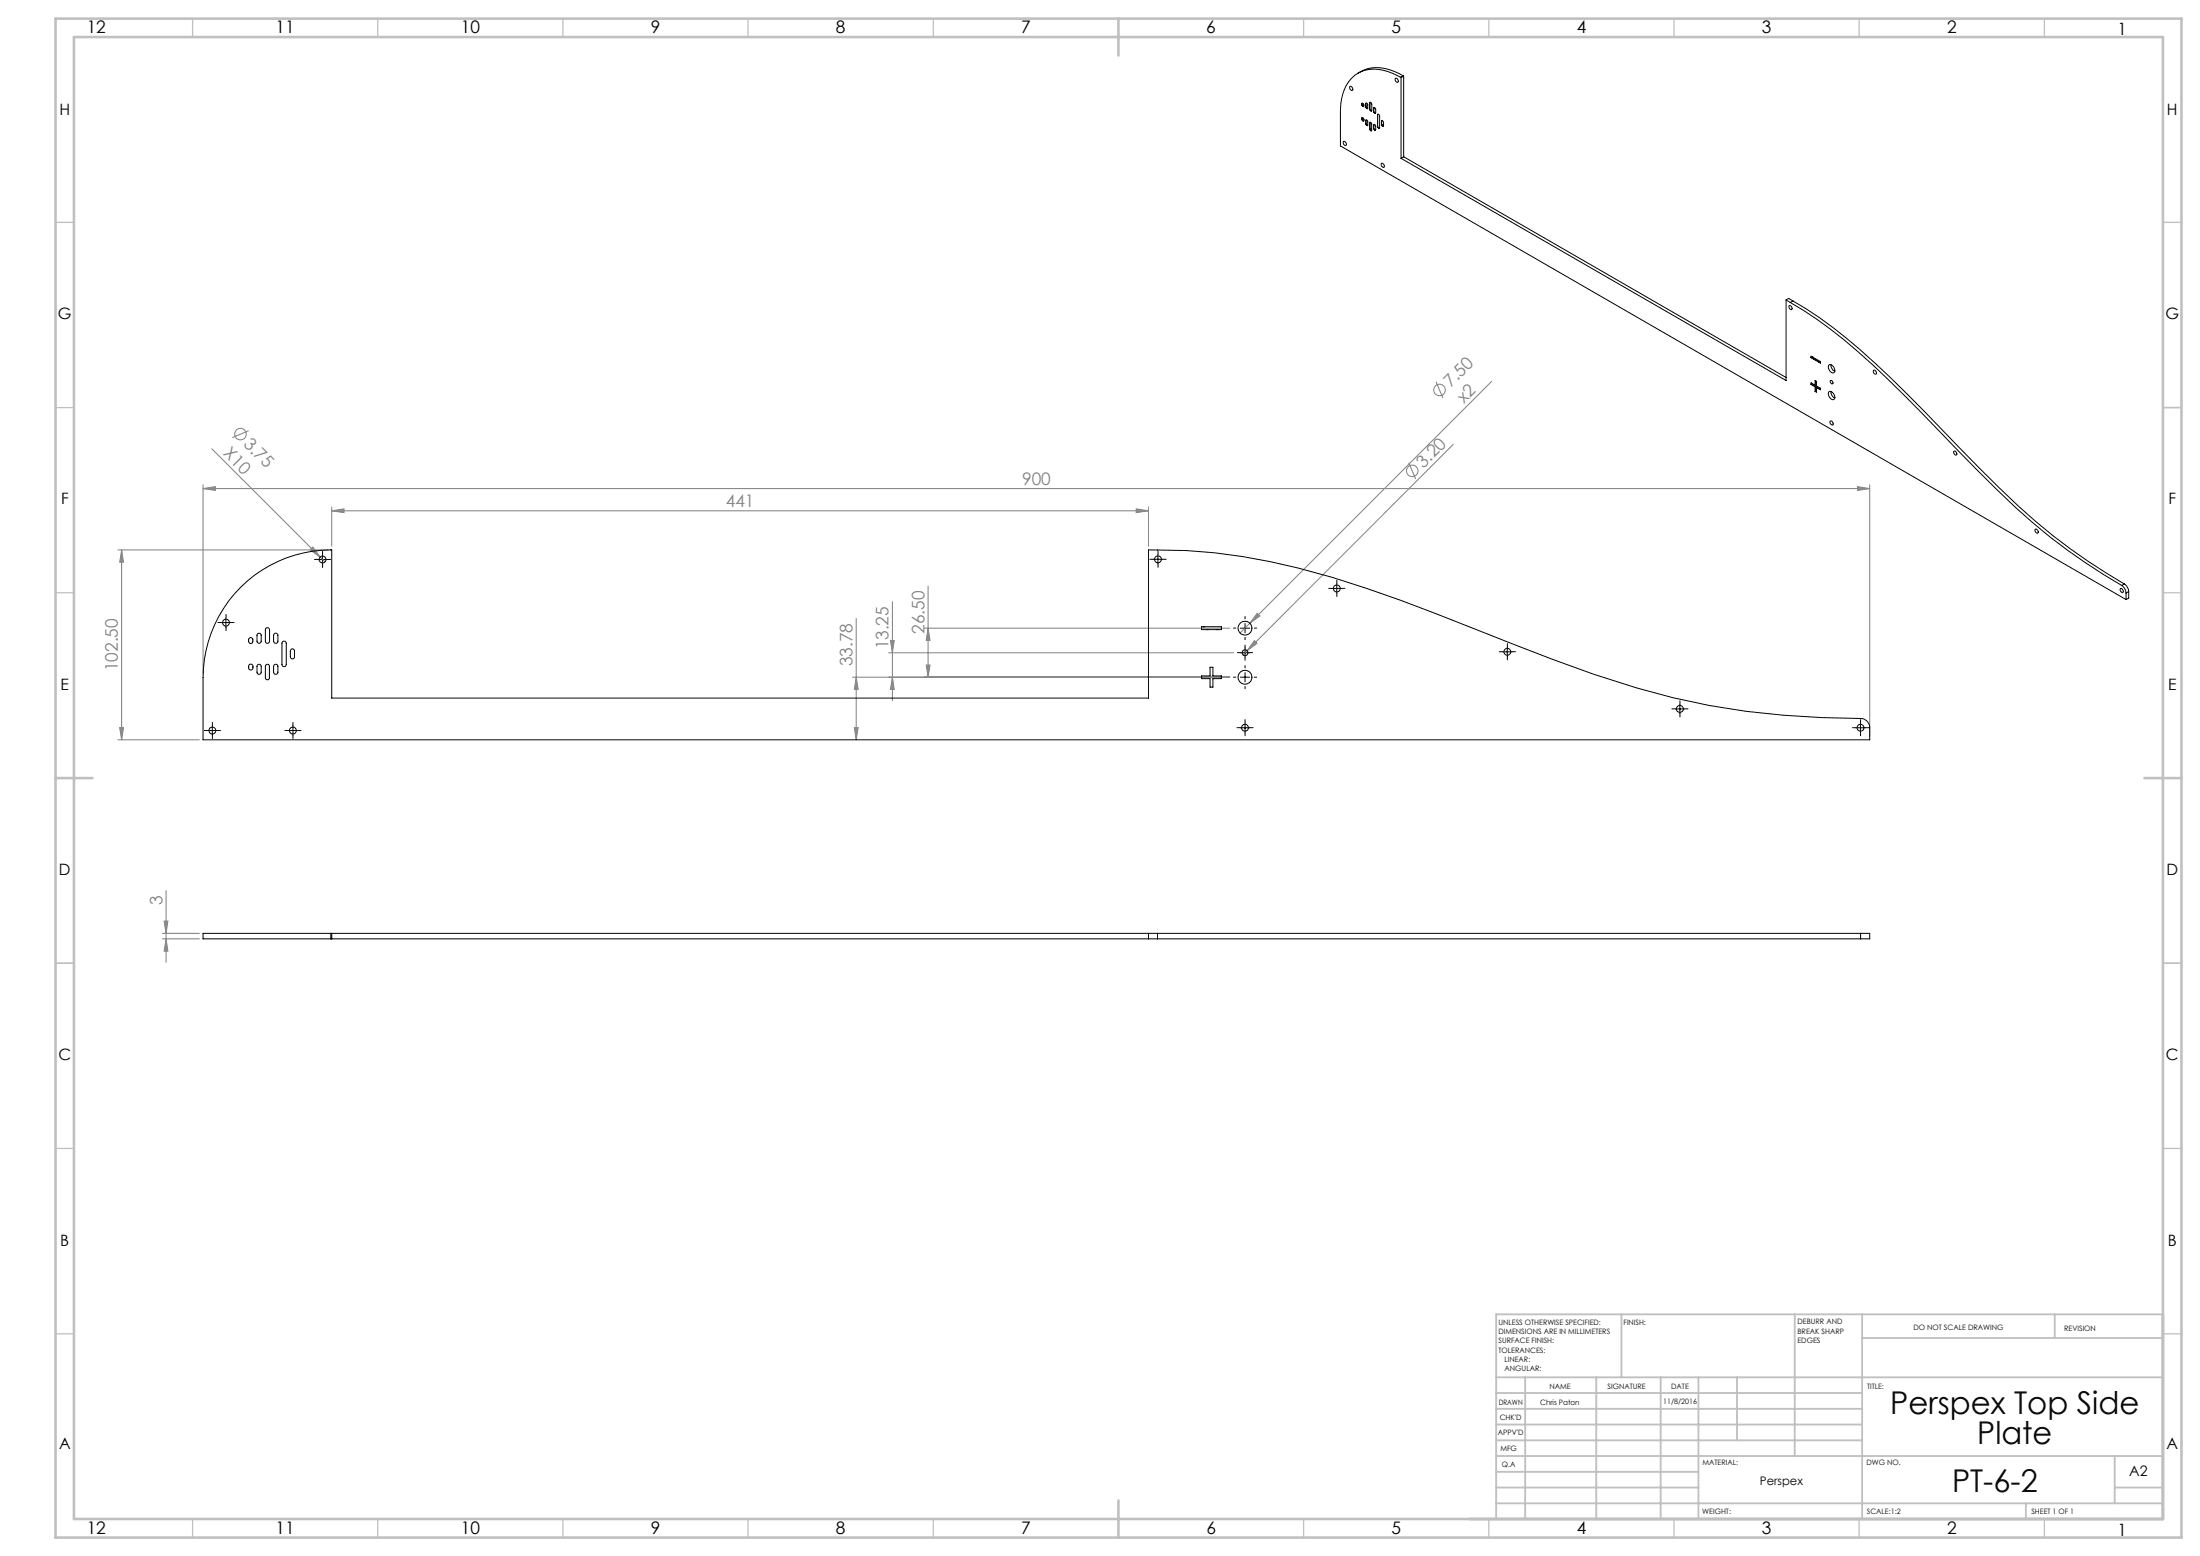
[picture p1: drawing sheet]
<svg xmlns="http://www.w3.org/2000/svg" width="594mm" height="420mm" viewBox="0 0 594 420" stroke-linecap="round" stroke-linejoin="round" font-family="sans-serif">
<g fill="none" stroke="#808080" stroke-width=".27">
<path d="M67.1 116.3l-4.4 1.8M387.7 103.1l1.9 4.4M392.4 119.9l-56.8 56.9M402.8 102.9l-68 68M54.8 131.9l3.3-.5v1zM54.8 130.9v51M54.8 131.9h450M57.2 121.1l30.5 30.6M89.6 137.9l3.3-.5v1zM89.6 136.9v10.5M89.6 137.9h220.5M306.8 137.4l3.3 .5-3.3 .5z"/>
<path d="M310.1 136.9v10.5M380.4 124.9l1.8 4.4M501.5 131.4l3.3 .5-3.3 .5zM504.8 130.9v67.8M31.8 148.4h56.8M32.8 148.4l.5 3.3h-1zM32.8 148.4v51.3M83.7 148.4l.8-.7 1.9 2.7zM250.6 158.2v24.6M231.2 167v32.7M239.9 176.2h93.2M240.4 172.9h1l-.5 3.3z"/>
<path d="M240.9 162.4v26.7M249.6 169.6h82.4M250.1 179.5h1l-.5 3.3zM250.6 169.6l.5 3.2h-1zM338.7 172.9l.7 .8-2.7 1.9zM339.4 165.5l.8 .7-2.7 2zM31.8 199.7h22M32.3 196.4h1l-.5 3.3zM230.2 182.8h101.8M230.7 196.4h1l-.5 3.3zM231.2 182.8l.5 3.3h-1zM240.9 182.8l.5 3.3h-1z"/>
<path d="M43.8 251.9h10M43.8 253.4h10M44.3 248.6h1l-.5 3.3zM44.8 253.4l.5 3.3h-1zM44.8 240.4v19.4"/>
<circle cx="64.9" cy="117.2" r="1.56"/>
<circle cx="388.7" cy="105.3" r="1.57"/>
<circle cx="381.3" cy="127.1" r="1.56"/>
</g>
<g fill="none" stroke="#000" stroke-width=".27" stroke-dasharray="15.2 1.3 1.3 1.3">
<path d="M85.8 151h-.9M87.1 149.8v-1M87.1 152.3v.9M88.3 151h1M311.4 151h-.9M312.7 149.7v-.9M312.7 152.2v.9M313.9 151h1M359.7 158.8h-.9M361 157.6v-1M362.2 158.8h.9M59.8 168h-1"/>
<path d="M61 166.8v-1M61 169.3v.9M62.3 168h.9M333.7 169.5h-.7M334.9 176.2h-.8M336.2 167v-.6M336.2 172v.7M336.2 174.9v-.8M336.2 177.4v.8M337.4 176.2h.8M338.7 169.5h.6M361 160.1v.9"/>
<path d="M405.7 175.9h-.9M407 174.7v-1M407 177.2v.9M408.2 175.9h1M56.1 197.2h-.9M57.3 195.9v-.9M57.3 198.4v1M58.6 197.2h.9M77.8 197.2h-.9M79.1 195.9v-.9M79.1 198.4v1M80.3 197.2h1"/>
<path d="M333.7 182.8h-.7M334.9 196.4h-.9M336.2 180.3v-.6M336.2 185.3v.6M336.2 195.2v-1M336.2 197.7v.9M337.4 196.4h1M338.7 182.8h.6M452.3 191.3h-.9M453.6 190.1v-1M453.6 192.6v.9M454.8 191.3h1"/>
<path d="M501.1 196.4h-.9M502.3 195.2v-1M502.3 197.7v.9M503.6 196.4h.9"/>
</g>
<g fill="none" stroke="#000" stroke-width=".27">
<path d="M85.8 151h2.5M87.1 149.8v2.5M311.4 151h2.5M312.6 149.7v2.5M359.7 158.8h2.5M360.9 157.6v2.5M59.8 168h2.5M61 166.8v2.5M334.9 169.6h2.5M334.9 176.2h2.5M336.2 168.3v2.5M336.2 174.9v2.5"/>
<path d="M405.7 175.9h2.5M407 174.7v2.5M56.1 197.2h2.5M57.3 196v2.5M77.8 197.2h2.5M79.1 196v2.5M334.9 182.8h2.5M334.9 196.4h2.5M336.2 181.6v2.5M336.2 195.2v2.5M452.3 191.4h2.5M453.6 190.1v2.5"/>
<path d="M501.1 196.4h2.5M502.3 195.2v2.5"/>
</g>
<g fill="none" stroke="#c0c0c0" stroke-width=".35">
<path d="M52 5v5M102 5v5M152 5v5M202 5v5M252 5v5M352 5v5M402 5v5M452 5v5M502 5v5M552 5v5M15 60h5M584 60h5"/>
<path d="M15 110h5M584 110h5M15 160h5M584 160h5M15 260h5M584 260h5M15 310h5M584 310h5M15 360h5M584 360h5M52 410v5M102 410v5"/>
<path d="M152 410v5M202 410v5M252 410v5M352 410v5M402 410v5M452 410v5M502 410v5M552 410v5"/>
</g>
<g fill="none" stroke="#c0c0c0" stroke-width=".5">
<path d="M437.8 354.8v17M484.6 354.8v38.2M502.8 354.8v55.2M554.8 354.8v6.4M584 354.8h-180v55.2M404 371.8h180M404 376h98.8M411.8 371.8v38.2M431 371.8v38.2M448.4 371.8v38.2M458.6 371.8v38.2M469 371.8v17"/>
<path d="M502.8 361.2h81.2M404 388.8h98.8M404 384.5h98.8M404 380.3h98.8M404 397.3h54.6M404 393h180M571 393v12.8M404 405.8h180M404 401.5h54.6M547 405.8v4.2M571 401.5h13"/>
</g>
<path d="M15 5h574v410h-574zM20 10h564v400h-564zM302 5v10M15 210h10M579 210h10M302 405v10" fill="none" stroke="#c0c0c0" stroke-width=".7"/>
<g fill="#808080">
<path d="M83.7 148.4l.8-.7 1.9 2.7z"/>
<path d="M306.8 137.4l3.3 .5-3.3 .5zM89.6 137.9l3.3-.5v1z"/>
<path d="M54.8 131.9l3.3-.5v1zM501.5 131.4l3.3 .5-3.3 .5z"/>
<path d="M339.4 165.5l-1.9 2.7 2.7-2zM338.7 172.9l-2 2.7 2.7-1.9z"/>
<path d="M32.3 196.4h1l-.5 3.3zM32.8 148.4l.5 3.3h-1zM250.1 179.5h1l-.5 3.3zM250.6 169.6l.5 3.2h-1zM240.9 182.8l.5 3.3h-1zM240.4 172.9h1l-.5 3.3zM230.7 196.4h1l-.5 3.3zM231.2 182.8l.5 3.3h-1z"/>
<path d="M44.3 248.6h1l-.5 3.3zM44.8 253.4l.5 3.3h-1z"/>
</g>
<g fill="none" stroke="#000" stroke-width=".27">
<path d="M366.7 19.7a10 10 0 0 1 9.9-.4l2.3 1.2M362.8 38.2a.66 .66 0 0 1 .6 .3 .66 .66 0 0 1-.1 .8l-.5-.4zM364.5 23.3a.65 .65 0 0 1 .6 .4 .65 .65 0 0 1-.1 .7l-.5-.4zM367.7 28v-.1a.43 .43 0 0 1 .5 .3 .43 .43 0 0 1-.2 .5l-.3-.4M367.7 31.9v-.1a.43 .43 0 0 1 .5 .3 .43 .43 0 0 1-.2 .5l-.3-.4M367.7 28v.3M367.7 31.9v.3M367.7 28h.1M367.7 28.3h.1M367.7 32.2h.1M367.7 28.3l.5 .5M367.7 32.2l.5 .4"/>
<path d="M367.7 31.9h.1M367.8 27.9l-.1 .1M367.8 31.7l-.1 .2M368.8 28l.1-.2 .4 .4v1.1h-.3l-.2-.4M368.8 32.5l.2-.1 .3 .3v1.1h-.4l-.1-.4M368.8 28v.9M368.8 32.5v.9M368.8 28h.1M368.8 32.5h.1M368.8 33.4h.1M368.8 28.8l.4 .5M368.8 33.4l.5 .5"/>
<path d="M368.8 28v.8M368.8 28.8v.1M368.9 27.8l-.1 .2M368.9 32.4l-.1 .1M369.8 27.8l.3-.2 .3 .5-.1 1.8h-.3l-.2-.4M369.8 27.8v1.7M369.8 27.8h.1M369.8 29.5h.1M369.9 33.2l.2-.2 .2 .4v1.9l-.3-.1-.1-.4M369.9 29.5l.4 .5M369.9 34.8l.4 .5M369.9 34.8h.1"/>
<path d="M369.9 27.6v.2M369.9 33v1.8M370.9 29.2l.2-.2 .3 .4v1.1l-.2 .1-.3-.5M370.9 33.8l.3-.2 .2 .4v1.1l-.3-.1-.2-.3M370.9 29.2v.9M370.9 33.8v.9M370.9 30.1h.1M370.9 33.8h.1M370.9 30.1l.1 .3 .4 .2M370.9 34.6l.1 .3 .4 .2M370.9 29.2h.1M370.9 33.8v.8"/>
<path d="M370.9 34.6v.1M371 29.1l-.1 .1M371 33.6l-.1 .2M371.9 31l.3-.1 .3 .4v3.1a.33 .33 0 0 1-.4 .1 .33 .33 0 0 1-.2-.4M371.9 31v3.1M371.9 31h.1M371.9 34.1h.1M372 34.1l.4 .5M372 31v3.1M372 30.8v.2M373 32.8l.3-.2 .3 .4-.1 1.1-.3-.1-.2-.4M373 33.6l.5 .5"/>
<path d="M373 33.6h.1M373 32.7v.9M373.1 32.6l-.1 .1M376.8 21.1a.66 .66 0 0 1 .6 .4 .66 .66 0 0 1-.1 .7l-.6-.6zM378.2 20.9a11.8 11.8 0 0 0-11.5-1.2 10.7 10.7 0 0 0-4.7 9.2l-.1 10.5 212.1 122.4M378.2 20.9h.1M378.3 20.9v21.8M378.9 20.5l-.7 .4M378.9 20.5h.1M379 20.5l-.7 .4M379 20.5v21.8M373 44.1a.65 .65 0 0 1 .7 .4 .65 .65 0 0 1-.2 .7l-.5-.4-.1-.4z"/>
<path d="M378.3 42.7l103.9 60v-21.8M379 42.3l-.7 .4M379 42.3l103.2 59.6M482.2 80.9l1.2 .8M482.2 80.9l.8-.3 1.1 .6M483 82.6a.58 .58 0 0 1 .8 .2 .58 .58 0 0 1-.2 .8l-.5-.4zM483.4 81.7a129.7 129.7 0 0 1 26.6 20.9l12.9 13a322.3 322.3 0 0 0 30.7 29.4 171.3 171.3 0 0 0 19.3 13M484.1 81.2a129.7 129.7 0 0 1 26.6 21l12.9 13a322.3 322.3 0 0 0 30.7 29.4 165.5 165.5 0 0 0 19.3 13M484.1 81.2l-.7 .5M489 96.5l.7 .5M489.1 96.2v.3M489.1 96.5l.7 .4"/>
<path d="M489.1 96.5h-.1M489.2 96.3h.1M489.2 96.3l2.3 1.3v.4l-.5-.3M489.2 96.3l-.2-.2v.4M489.7 97h.1M489.7 97l1.3 .7M489.8 96.9l1.3 .7M489.8 96.9l-.1 .1M491 97.7h.1M491.1 97.6h.1M491.1 97.6l.4 .3M491.1 97.6l-.1 .1"/>
<path d="M493.8 98.5a1.34 1.34 0 0 1 1.4 .7 1.34 1.34 0 0 1-.1 1.5 1.53 1.53 0 0 1-1.3-2.2zM494.3 98.4l.4 1.2 .7 .6M505.9 99.9a.63 .63 0 0 1 .6 .4 .63 .63 0 0 1-.1 .7l-.5-.4zM489 103.8v-.5l1.1 .7M489 103.8l1.1 .6M489.1 103.4v.3M489.1 103.7l1.1 .6M489.1 103.7l-.1 .1M490.1 104v-1.3l.3 .2v1.3l1.1 .6v.4l-1.1-.6M490.1 104.4v1.2M490.2 102.8l-.1 1.2M490.2 104.3v1.3"/>
<path d="M490.2 105.6l.2 .1M490.2 104.3l-.1 .1M490.2 105.6h-.1M490.4 104.6v1.3l-.3-.3M490.4 104.6l1.1 .5M493.8 105.7a1.32 1.32 0 0 1 1.4 .7 1.32 1.32 0 0 1-.1 1.5 1.52 1.52 0 0 1-1.3-2.2zM494.2 113.6a.63 .63 0 0 1 .6 .4 .63 .63 0 0 1-.1 .7l-.6-.6zM494.2 102.7a.56 .56 0 0 1 .6 .3 .56 .56 0 0 1-.1 .6l-.5-.3zM494.3 105.6l.4 1.3 .7 .5M527.5 121.9a.58 .58 0 0 1 .7 .2 .58 .58 0 0 1-.1 .8l-.5-.4zM64.9 158.6a34.4 34.4 0 0 1 24.7-10.2v40h220.5v-40a155.3 155.3 0 0 1 49.6 7.4 436.4 436.4 0 0 1 36.6 13.2 539 539 0 0 0 45.5 16.6 208.5 208.5 0 0 0 61 8.4l1.3 .7 .5 .8 .2 .9v3.3h-450v-16.8a34.6 34.6 0 0 1 10.1-24.3zM549.5 142.9a.58 .58 0 0 1 .7 .3 .58 .58 0 0 1-.1 .7l-.5-.4z"/>
<path d="M572.6 158.8a.66 .66 0 0 1 .6 .4 .66 .66 0 0 1-.2 .8l-.5-.6zM572.9 158a2.71 2.71 0 0 1 1.1 2.1M573.6 157.6a2.71 2.71 0 0 1 1.1 2.1M573.6 157.6l-.7 .4M574.7 159.7l-.7 .4M574.7 159.7v1.7l-.7 .4M67.3 179.4l.2-.1a.73 .73 0 0 1 .8 .8 .73 .73 0 0 1-1 .6l-.2-.4zM67.3 172.3l.4-.2a.79 .79 0 0 1 .6 .9 .79 .79 0 0 1-.8 .7l-.4-.6zM69.6 171.1l.4-.2 .5 .4v1.8a.56 .56 0 0 1-.5 .6 .56 .56 0 0 1-.6-.6v-1.6zM69.6 179.4l.6-.1 .3 .4v1.8a.56 .56 0 0 1-.5 .5 .56 .56 0 0 1-.6-.5v-1.6zM71.8 169.6l.6-.1 .3 .3 .1 3.3a.56 .56 0 0 1-.6 .6 .56 .56 0 0 1-.6-.6zM71.8 179.5l.6-.2 .3 .4v3.2a.55 .55 0 0 1-.5 .6 .55 .55 0 0 1-.6-.6v-3z"/>
<path d="M74 171.1l.7-.2 .3 .4v1.8a.58 .58 0 0 1-.5 .6 .58 .58 0 0 1-.6-.6v-1.6zM74 179.4l.7-.1 .3 .4v1.8a.58 .58 0 0 1-.5 .5 .58 .58 0 0 1-.6-.5v-1.6zM76.3 173.2l.6-.1 .4 .5v5.8a.58 .58 0 0 1-.6 .5 .58 .58 0 0 1-.6-.5v-5.8zM78.6 175.3l.6-.1 .3 .3v1.8a.56 .56 0 0 1-.5 .6 .56 .56 0 0 1-.6-.6v-1.6zM324.4 169.2h5.4v.8h-5.4zM324.9 169.2h.1M325.9 170h.1M328.6 170h.1M574 160.1v1.7M326.7 180.1h.8v2.3h2.3v.8h-2.3v2.3h-.8v-2.3h-2.3v-.8h2.3zM89.3 251.9h-34.5v1.5h34.5M89.3 251.9h223.2"/>
<path d="M89.3 253.4h223.2M89.3 251.9v1.5M89.6 251.9v1.5M310.1 251.9v1.5M312.5 251.9h189.9M312.5 253.4h189.9M312.5 251.9v1.5M502.4 251.9h2.4v1.5h-2.4M502.4 251.9v1.5"/>
<circle cx="87.1" cy="151" r=".93"/>
<circle cx="312.7" cy="151" r=".93"/>
<circle cx="360.9" cy="158.8" r=".95"/>
<circle cx="61" cy="168.1" r=".93"/>
<circle cx="336.1" cy="176.2" r=".79"/>
<circle cx="336.1" cy="169.6" r="1.89"/>
<circle cx="407" cy="175.9" r=".93"/>
<circle cx="57.3" cy="197.2" r=".94"/>
<circle cx="79.1" cy="197.2" r=".93"/>
<circle cx="336.1" cy="196.4" r=".94"/>
<circle cx="336.2" cy="182.8" r="1.88"/>
<circle cx="453.6" cy="191.4" r=".95"/>
<circle cx="502.3" cy="196.4" r=".94"/>
</g>
<g font-size="8.5">
<text x="510.4" y="381.8">Perspex Top Side</text>
<text x="533.9" y="389.9">Plate</text>
<text x="527.1" y="402.7">PT-6-2</text>
</g>
<g font-size="4.7">
<text x="23.4" y="9">12</text>
<text x="74.4" y="9">11</text>
<text x="124.4" y="9">10</text>
<text x="175.7" y="9">9</text>
<text x="225.7" y="9">8</text>
<text x="275.7" y="9">7</text>
<text x="325.7" y="9">6</text>
<text x="375.7" y="9">5</text>
<text x="425.7" y="9">4</text>
<text x="475.7" y="9">3</text>
<text x="525.7" y="9">2</text>
<text x="23.4" y="414">12</text>
<text x="74.4" y="414">11</text>
<text x="124.4" y="414">10</text>
<text x="175.7" y="414">9</text>
<text x="225.7" y="414">8</text>
<text x="275.7" y="414">7</text>
<text x="325.7" y="414">6</text>
<text x="375.7" y="414">5</text>
<text x="425.7" y="414">4</text>
<text x="475.7" y="414">3</text>
<text x="525.7" y="414">2</text>
</g>
<g font-size="4.7" fill="#808080">
<text x="391.7" y="104.6" transform="rotate(-45 391.7 104.6)">7.50</text>
<text x="395.3" y="109" transform="rotate(-45 395.3 109)">x2</text>
<text x="60.1" y="122.7" transform="rotate(45 60.1 122.7)">X10</text>
<text x="65.6" y="120.2" transform="rotate(45 65.6 120.2)">3.75</text>
<text x="276" y="130.8">900</text>
<text x="384.3" y="126.5" transform="rotate(-45 384.3 126.5)">3.20</text>
<text x="196" y="136.8">441</text>
<text x="249.6" y="171.1" transform="rotate(-90 249.6 171.1)">26.50</text>
<text x="230.2" y="179.9" transform="rotate(-90 230.2 179.9)">33.78</text>
<text x="239.9" y="175.3" transform="rotate(-90 239.9 175.3)">13.25</text>
<text x="31.8" y="181.2" transform="rotate(-90 31.8 181.2)">102.50</text>
<text x="43.8" y="244.3" transform="rotate(-90 43.8 244.3)">3</text>
</g>
<g font-size="4.6">
<text x="571.7" y="9.5">1</text>
<text x="571.7" y="414.5">1</text>
</g>
<g font-size="4.2">
<text x="16.1" y="31.1">H</text>
<text x="585.1" y="31.1">H</text>
<text x="15.7" y="86.2">G</text>
<text x="584.7" y="86.2">G</text>
<text x="16.5" y="136.1">F</text>
<text x="585.5" y="136.1">F</text>
<text x="16.4" y="186.2">E</text>
<text x="585.4" y="186.2">E</text>
<text x="15.9" y="236.2">D</text>
<text x="584.9" y="236.2">D</text>
<text x="15.8" y="286.1">C</text>
<text x="584.8" y="286.1">C</text>
<text x="16.3" y="336.3">B</text>
<text x="585.3" y="336.3">B</text>
<text x="15.9" y="391.1">A</text>
<text x="584.9" y="391.1">A</text>
</g>
<text font-size="3.9" x="574.9" y="398.5">A2</text>
<text font-size="3.2" x="475.2" y="400.9">Perspex</text>
<g font-size="2">
<text x="404.6" y="357.6">UNLESS OTHERWISE SPECIFIED:</text>
<text x="438.4" y="357.6">FINISH:</text>
<text x="485.3" y="357.5">DEBURR AND</text>
<text x="485.3" y="360">BREAK SHARP</text>
<text x="516.6" y="359">DO NOT SCALE DRAWING</text>
<text x="557.3" y="359.2">REVISION</text>
<text x="404.6" y="360.1">DIMENSIONS ARE IN MILLIMETERS</text>
<text x="404.6" y="362.6">SURFACE FINISH:</text>
<text x="404.6" y="365.1">TOLERANCES:</text>
<text x="485.3" y="362.5">EDGES</text>
<text x="406.2" y="367.6">LINEAR:</text>
<text x="406.2" y="370.1">ANGULAR:</text>
<text x="418.3" y="375">NAME</text>
<text x="434" y="374.9">SIGNATURE</text>
<text x="451.2" y="374.9">DATE</text>
<text x="504.1" y="374.9">TITLE:</text>
<text x="404.6" y="379.1">DRAWN</text>
<text x="404.9" y="383.3">CHK'D</text>
<text x="415.8" y="379.1">Chris Paton</text>
<text x="449.1" y="378.9">11/8/2016</text>
<text x="404.4" y="387.4">APPV'D</text>
<text x="405.1" y="391.8">MFG</text>
<text x="405.5" y="396">Q.A</text>
<text x="459.6" y="395.5">MATERIAL:</text>
<text x="504" y="395.5">DWG NO.</text>
<text x="459.6" y="408.5">WEIGHT:</text>
<text x="504.1" y="408.6">SCALE:1:2</text>
<text x="548.5" y="408.6">SHEET 1 OF 1</text>
</g>
</svg>
